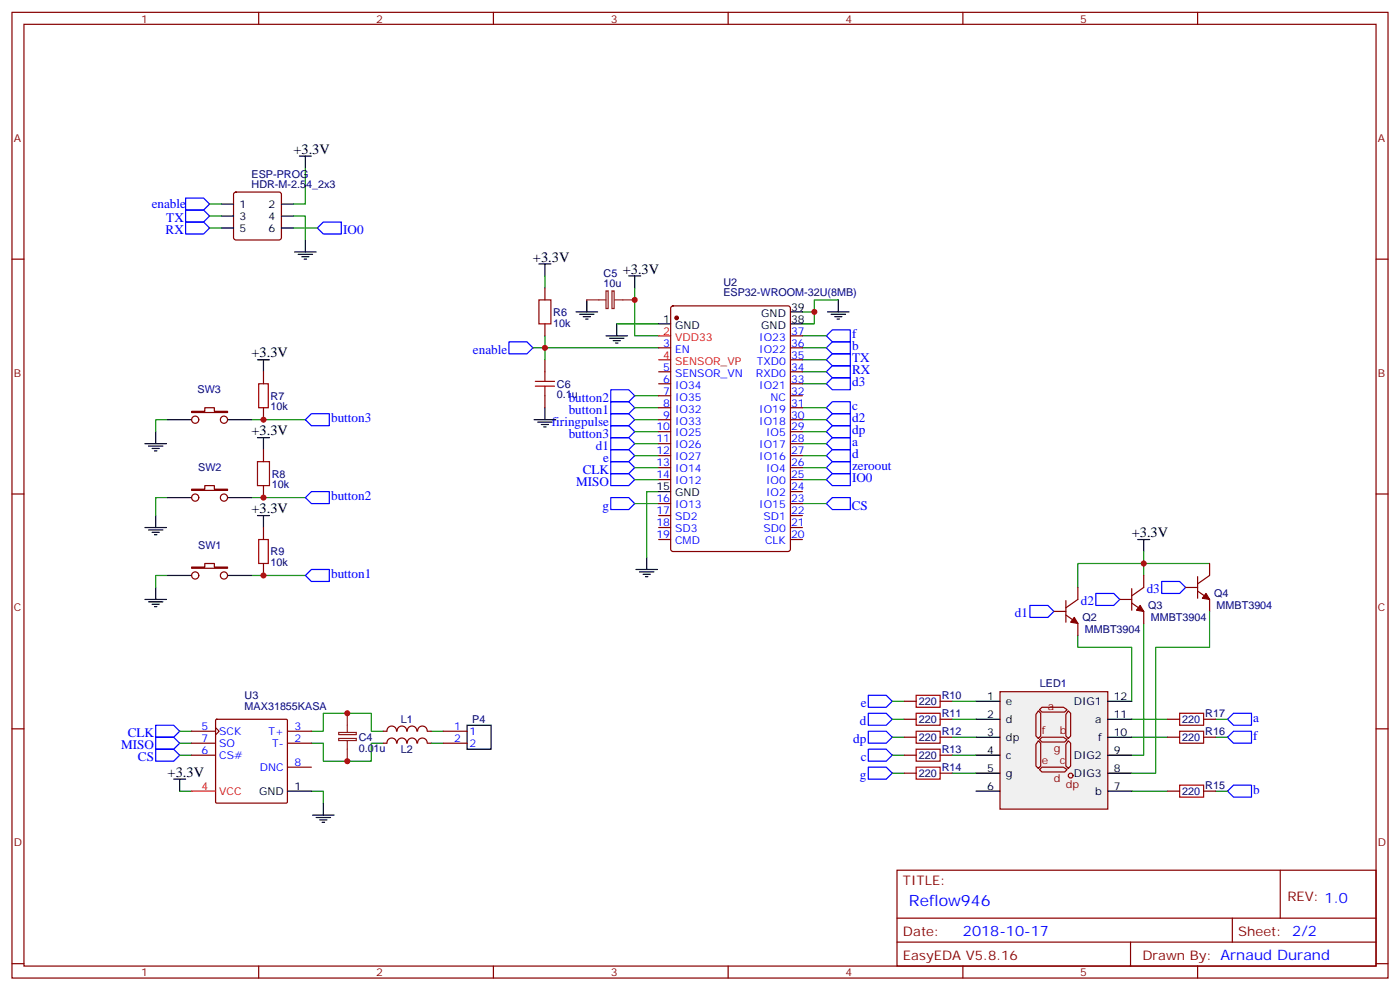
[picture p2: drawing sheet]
<svg xmlns="http://www.w3.org/2000/svg" width="412mm" height="292mm" viewBox="0 0 412 292" stroke-linecap="round" stroke-linejoin="round" font-family="sans-serif">
<g fill="none" stroke="#870000" stroke-width=".35">
<path d="M3.5 3.6h405.4v284.4h-405.4zM7.1 7.2h398.2v277.2h-398.2zM76.2 3.6v3.6M145.3 3.6v3.6M214.5 3.6v3.6M283.6 3.6v3.6M352.8 3.6v3.6M3.5 76.3h3.6M405.3 76.3h3.6M77.6 109.5v3.5M160.5 105.9v3.6M160.5 116.5v3.6"/>
<path d="M77.6 120.1v3.5M3.5 145.5h3.6M77.6 155.3v3.6M405.3 145.5h3.6M77.6 165.9v3.5M314 176.8v6.4M317.5 173v3.5l-3.5 2.5M329.8 176.5h3.6M333.4 177.6l3.5 2.4v3.6M333.4 173.3v6.4M336.9 169.4v3.6l-3.5 2.4M349.2 173h3.6"/>
<path d="M352.8 169.8v6.3M352.8 174l3.5 2.5v3.5M356.3 165.9v3.5l-3.5 2.5M310.4 180h3.6M314 181.1l3.5 2.5v3.5M3.5 214.6h3.6M56.4 218.8h7.1M56.4 215.3h7.1M63.5 214.2l1.1 1.1-1.1 1.1M63.6 211.9l.3-.1h20.4l.3 .1 .1 24.2-.2 .3-20.6 .1-.4-.2zM84.7 218.8h7M84.7 215.3h7"/>
<path d="M405.3 214.6h3.6M56.4 222.4h7.1M84.7 225.9h7M264.2 256.2h141.1v28.2h-141.1zM377.1 256.2v14.1M264.2 270.3h141.1M264.2 277.4h141.1M333 277.4v7M363 270.3v7.1M3.5 283.7h3.6M76.2 284.4v3.6M145.3 284.4v3.6"/>
<path d="M214.5 284.4v3.6M283.6 284.4v3.6M352.8 284.4v3.6M405.3 283.7h3.6"/>
</g>
<g fill="none" stroke="#000" stroke-width=".35">
<path d="M88.2 46h3.5M90 46v3.5M86.8 74.2h6.3M87.8 74.9h4.3M88.9 75.6h2.1M89.6 76.3h.7M90 70.7v3.5M158.7 77.7h3.6M160.5 77.7v3.5M169.7 91.8h6.3M170.7 92.5h4.3M171.8 93.2h2.1"/>
<path d="M172.5 93.9h.7M172.9 88.3v3.5M178.5 98.9h6.4M179.6 99.6h4.2M181.7 95.4v3.5M185.2 81.2h3.5M187 81.2v3.6M243.8 91.8h6.3M244.8 92.5h4.3M245.9 93.2h2.1M246.6 93.9h.7M246.9 88.3v3.5"/>
<path d="M75.8 105.9h3.6M77.6 105.9v3.6M180.6 100.3h2.1M181.3 101h.7M42.7 130.6h6.3M43.7 131.3h4.3M44.8 132h2.1M45.5 132.8h.7M45.9 127.1v3.5M75.8 128.9h3.6M77.6 128.9v3.5M157.3 123.6h6.4"/>
<path d="M158.4 124.3h4.2M159.5 125h2.1M160.2 125.7h.7M160.5 120.1v3.5M42.7 155.3h6.3M43.7 156h4.3M44.8 156.7h2.1M45.5 157.4h.7M45.9 151.8v3.5M75.8 151.8h3.6M77.6 151.8v3.5M335.1 158.9h3.6"/>
<path d="M336.9 158.9v3.5M42.7 176.5h6.3M43.7 177.2h4.3M44.8 177.9h2.1M45.5 178.6h.7M45.9 173v3.5M187.3 167.7h6.4M188.4 168.4h4.2M189.4 169.1h2.2M190.1 169.8h.8M190.5 164.1v3.6M51.2 229.4h3.5"/>
<path d="M52.9 229.4v3.5M84.7 232.9h7M92.1 240h6.3M95.2 236.5v3.5M93.1 240.7h4.3M94.2 241.4h2.1M94.9 242.1h.7"/>
</g>
<g fill="none" stroke="#00f" stroke-width=".35">
<path d="M54.7 58.3h5.3l1.7 1.8-1.7 1.7h-5.3zM54.7 65.4h5.3l1.7 1.7-1.7 1.8h-5.3zM54.7 61.8h5.3l1.7 1.8-1.7 1.8h-5.3zM95.2 65.4h5.3v3.5h-5.3l-1.7-1.8zM243.4 98.9l1.8-1.8h5.3v3.5h-5.3zM149.9 100.6h5.3l1.8 1.8-1.8 1.8h-5.3zM179.9 114.8h5.3l1.8 1.7-1.8 1.8h-5.3zM179.9 118.3h5.3l1.8 1.8-1.8 1.7h-5.3zM243.4 113l1.8-1.8h5.3v3.6h-5.3zM243.4 109.5l1.8-1.8h5.3v3.5h-5.3zM243.4 105.9l1.8-1.7h5.3v3.5h-5.3zM243.4 102.4l1.8-1.8h5.3v3.6h-5.3z"/>
<path d="M90 123.6l1.7-1.8h5.3v3.5h-5.3zM179.9 139.5h5.3l1.8 1.7-1.8 1.8h-5.3zM179.9 135.9h5.3l1.8 1.8-1.8 1.8h-5.3zM179.9 125.3h5.3l1.8 1.8-1.8 1.8h-5.3zM179.9 128.9h5.3l1.8 1.7-1.8 1.8h-5.3zM179.9 132.4h5.3l1.8 1.8-1.8 1.7h-5.3zM179.9 121.8h5.3l1.8 1.8-1.8 1.7h-5.3zM243.4 130.6l1.8-1.7h5.3v3.5h-5.3zM243.4 134.2l1.8-1.8h5.3v3.5h-5.3zM243.4 123.6l1.8-1.8h5.3v3.5h-5.3zM243.4 120.1l1.8-1.8h5.3v3.5h-5.3zM243.4 127.1l1.8-1.8h5.3v3.6h-5.3z"/>
<path d="M243.4 137.7l1.8-1.8h5.3v3.6h-5.3zM90 146.5l1.7-1.8h5.3v3.6h-5.3zM179.9 146.5h5.3l1.8 1.8-1.8 1.7h-5.3zM243.4 141.2l1.8-1.7h5.3v3.5h-5.3zM245.2 146.5h5.3v3.5h-5.3l-1.8-1.7zM90 169.4l1.7-1.7h5.3v3.5h-5.3zM303.4 178.3h5.3l1.7 1.7-1.7 1.8h-5.3zM322.8 174.7h5.3l1.7 1.8-1.7 1.8h-5.3zM342.2 171.2h5.3l1.7 1.8-1.7 1.7h-5.3zM45.9 213.5h5.3l1.7 1.8-1.7 1.8h-5.3zM45.9 217.1h5.3l1.7 1.7-1.7 1.8h-5.3zM255.8 204.7h5.3l1.7 1.8-1.7 1.7h-5.3z"/>
<path d="M255.8 210h5.3l1.7 1.8-1.7 1.7h-5.3zM255.8 215.3h5.3l1.7 1.8-1.7 1.7h-5.3zM361.6 211.8l1.8-1.8h5.3v3.5h-5.3zM361.6 217.1l1.8-1.8h5.3v3.5h-5.3zM45.9 220.6h5.3l1.7 1.8-1.7 1.7h-5.3zM255.8 220.6h5.3l1.7 1.8-1.7 1.7h-5.3zM255.8 225.9h5.3l1.7 1.7-1.7 1.8h-5.3zM361.6 232.9l1.8-1.7h5.3v3.5h-5.3z"/>
</g>
<g fill="none" stroke="#008700" stroke-width=".35">
<path d="M90 49.5v10.6h-3.6M61.7 67.1h3.6M61.7 60.1h3.6M61.7 63.6h3.6M86.4 63.6h3.6v7.1M86.4 67.1h7.1M160.5 81.2v3.6M160.5 98.9v7M181.7 95.4h12.3M187 84.8v14.1h7M236.4 98.9h7M236.4 91.8h3.5"/>
<path d="M246.9 88.3h-7v7.1h-3.5M157 102.4h37M187 116.5h7M236.4 102.4h7M236.4 105.9h7M236.4 109.5h7M236.4 113h7M49.4 123.6h-3.5v3.5M74.1 123.6h15.9M187 123.6h7M187 137.7h7M187 120.1h7"/>
<path d="M187 127.1h7M187 130.6h7M187 134.2h7M236.4 123.6h7M236.4 137.7h7M236.4 120.1h7M236.4 127.1h7M236.4 130.6h7M236.4 134.2h7M49.4 146.5h-3.5v5.3M74.1 146.5h15.9M187 148.3h7"/>
<path d="M187 141.2h7M194 144.7h-3.5v19.4M236.4 148.3h7M236.4 141.2h7M49.4 169.4h-3.5v3.6M74.1 169.4h15.9M336.9 162.4v3.5h19.4M336.9 169.4v-3.5h-19.4v7.1M317.5 187.1v3.5h15.9v15.9M336.9 183.6v38.8h-3.5M52.9 215.3h3.5M52.9 218.8h3.5"/>
<path d="M91.7 215.3h3.5v-5.3h14.2v5.3h3.5M91.7 218.8h3.5v5.3h14.2v-5.3h3.5M127 215.3h3.5M127 218.8h3.5M262.8 211.8h3.5M262.8 217.1h3.5M262.8 206.5h3.5M280.5 211.8h7M280.5 217.1h7M280.5 206.5h7M333.4 211.8h10.6M333.4 217.1h10.6"/>
<path d="M358.1 211.8h3.5M358.1 217.1h3.5M52.9 222.4h3.5M52.9 232.9h3.5M91.7 232.9h3.5v3.6M262.8 222.4h3.5M262.8 227.6h3.5M280.5 222.4h7M280.5 227.6h7M333.4 232.9h10.6M358.1 232.9h3.5"/>
</g>
<g fill="#870000" stroke="#870000" stroke-width=".35">
<path d="M316.4 181.8l1.1 1.8-2.1-.4z"/>
<path d="M335.8 178.3l1.1 1.7-2.1-.3z"/>
<path d="M355.2 174.7l1.1 1.8-2.1-.4z"/>
</g>
<path d="M76.2 113h2.8v7.1h-2.8zM157.7 112.3h5.6M157.7 113.7h5.6M160.5 109.5v2.8M160.5 113.7v2.8M76.2 158.9h2.8v7h-2.8z" fill="none" stroke="#a10000" stroke-width=".35"/>
<path d="M56.4 232.9h7.1" fill="none" stroke="#f00" stroke-width=".35"/>
<path d="M294.6 203.7h31.7v34.5h-31.7z" fill="#f0f0f0" stroke="#870000" stroke-width=".35"/>
<path d="M287.5 206.5h7.1M287.5 211.8h7.1M287.5 217.1h7.1M326.3 217.1h7.1M287.5 222.4h7.1M287.5 227.6h7.1M287.5 232.9h7.1M326.3 222.4h7.1M326.3 227.6h7.1M326.3 232.9h7.1" fill="none" stroke="#000" stroke-width=".35"/>
<path d="M305.9 209.3l.7 .7v6.7l-.7 .7-.7-.7v-6.3zM305.9 218.1l.7 .7v6.7l-.7 .7-.7-.7v-6.3zM306.2 209l.7-.8h6.4l1 .8-.7 .7h-6.7zM306.9 217.1h6.4l1 .7-.7 .7h-6.7l-.7-.7zM314.7 209.3l.7 .7v6.7l-.7 .7-.7-.7v-6.3zM314.7 218.1l.7 .7v6.7l-.7 .7-.7-.7v-6.3zM306.2 226.6l.7-.7h6.4l1 .7-.7 .7h-6.7z" fill="none" stroke="#870000" stroke-width=".35"/>
<circle cx="315.4" cy="228.4" r=".71" fill="#f0f0f0" stroke="#870000" stroke-width=".35"/>
<g fill="none" stroke="#000" stroke-width=".35">
<path d="M65.3 60.1h3.5M65.3 63.6h3.5M65.3 67.1h3.5M82.9 60.1h3.5M82.9 63.6h3.5M82.9 67.1h3.5M194 95.4h3.6M232.8 91.8h3.6M232.8 95.4h3.6M49.4 123.6h7M67 123.6h7.1M49.4 146.5h7"/>
<path d="M67 146.5h7.1M194 144.7h3.6M49.4 169.4h7M67 169.4h7.1M137.6 213.5h7v7.1h-7zM326.3 211.8h7.1M326.3 206.5h7.1"/>
</g>
<g fill="none" stroke="#870000" stroke-width=".35">
<path d="M69 56.8l.5-.2h12.7l.5 .2 .2 .5v12.7l-.2 .5-.5 .2h-12.7l-.5-.3-.2-.4v-12.7zM160.5 84.8v3.5M160.5 95.4v3.5M197.8 90.3l.5-.2h33.8l.7 .4v71.2l-.4 .6-34.1 .1-.7-.5v-71.1zM232.8 98.9h3.6M194 102.4h3.6M194 109.5h3.6M194 113h3.6M194 116.5h3.6M232.8 102.4h3.6M232.8 105.9h3.6M232.8 109.5h3.6"/>
<path d="M232.8 113h3.6M232.8 116.5h3.6M56.4 121.1h3.9v-1h2.8v1h3.9v.4h-10.6zM77.6 132.4v3.5M194 120.1h3.6M194 123.6h3.6M194 127.1h3.6M194 130.6h3.6M194 134.2h3.6M194 137.7h3.6M232.8 120.1h3.6M232.8 123.6h3.6"/>
<path d="M232.8 127.1h3.6M232.8 130.6h3.6M232.8 134.2h3.6M232.8 137.7h3.6M56.4 144h3.9v-1h2.8v1h3.9v.4h-10.6zM58.6 146.5a1.06 1.06 0 0 0-1.5-1 1.06 1.06 0 0 0-.3 1.8 1.06 1.06 0 0 0 1.7-.5l.1-.3M67 146.5a1.06 1.06 0 0 0-1.5-1 1.06 1.06 0 0 0-.2 1.8 1.06 1.06 0 0 0 1.7-.5v-.3M77.6 143v3.5M194 141.2h3.6M194 148.3h3.6M194 151.8h3.6M194 155.3h3.6"/>
<path d="M194 158.9h3.6M232.8 141.2h3.6M232.8 144.7h3.6M232.8 148.3h3.6M232.8 151.8h3.6M232.8 155.3h3.6M232.8 158.9h3.6M56.4 167h3.9v-1.1h2.8v1.1h3.9v.3h-10.6zM112.9 215.3h1M112.9 218.8h1M114 215.3a1.41 1.41 0 0 1 1.4-1.5 1.41 1.41 0 0 1 1.4 1.5M114 218.8a1.41 1.41 0 0 1 1.4-1.5 1.41 1.41 0 0 1 1.4 1.5"/>
<path d="M117 215.3a1.41 1.41 0 0 1 1.4-1.5 1.41 1.41 0 0 1 1.4 1.5M117 218.8a1.41 1.41 0 0 1 1.4-1.5 1.41 1.41 0 0 1 1.4 1.5M120 215.3a1.41 1.41 0 0 1 1.4-1.5 1.41 1.41 0 0 1 1.4 1.5M120 218.8a1.41 1.41 0 0 1 1.4-1.5 1.41 1.41 0 0 1 1.4 1.5M123 215.3a1.41 1.41 0 0 1 1.4-1.5 1.41 1.41 0 0 1 1.4 1.5M123 218.8a1.41 1.41 0 0 1 1.4-1.5 1.41 1.41 0 0 1 1.4 1.5M125.9 215.3h1.1M125.9 218.8h1.1M130.5 215.3h7.1M130.5 218.8h7.1M266.3 206.5h3.6M266.3 211.8h3.6"/>
<path d="M266.3 217.1h3.6M276.9 206.5h3.6M276.9 211.8h3.6M276.9 217.1h3.6M344 211.8h3.5M344 217.1h3.5M354.5 211.8h3.6M354.5 217.1h3.6M266.3 222.4h3.6M266.3 227.6h3.6M276.9 222.4h3.6M276.9 227.6h3.6"/>
<path d="M344 232.9h3.5M354.5 232.9h3.6"/>
<circle cx="57.5" cy="123.6" r="1.06"/>
<circle cx="66" cy="123.6" r="1.06"/>
<circle cx="57.5" cy="169.4" r="1.06"/>
<circle cx="66" cy="169.4" r="1.06"/>
</g>
<path d="M194 98.9h3.6M194 105.9h3.6" fill="none" stroke="#f00" stroke-width=".35"/>
<circle cx="199.3" cy="93.6" r=".53" fill="#870000" stroke="#870000" stroke-width=".35"/>
<path d="M158.7 88.3h3.6v7.1h-3.6zM75.8 135.9h3.6v7.1h-3.6zM269.9 204.7h7v3.5h-7zM269.9 210h7v3.5h-7zM269.9 215.3h7v3.5h-7zM347.5 215.3h7v3.5h-7zM347.5 210h7v3.5h-7zM269.9 220.6h7v3.5h-7zM269.9 225.9h7v3.5h-7zM347.5 231.2h7v3.5h-7z" fill="none" stroke="#a10000" stroke-width=".35"/>
<path d="M356.3 180v10.6h-15.9v37h-7" fill="none" stroke="#008700" stroke-width=".35"/>
<path d="M172.9 88.3h5.6M178.5 85.7h.6v5.1h-.6zM180.3 85.7h.6v5.1h-.6zM181 88.3h6M99.8 217.4h5.2v.7h-5.2zM99.8 215.7h5.2v.6h-5.2zM102.3 210v5.7M102.3 218.1v6" fill="none" stroke="#8c2424" stroke-width=".35"/>
<g fill="#c00">
<circle cx="77.6" cy="169.4" r=".88"/>
<circle cx="336.9" cy="165.9" r=".88"/>
<circle cx="77.6" cy="123.6" r=".88"/>
<circle cx="160.5" cy="102.4" r=".88"/>
<circle cx="239.9" cy="91.8" r=".88"/>
<circle cx="102.3" cy="210" r=".88"/>
<circle cx="102.3" cy="224.1" r=".88"/>
<circle cx="77.6" cy="146.5" r=".88"/>
<circle cx="187" cy="88.3" r=".88"/>
</g>
<text font-size="4.6" fill="#00f" x="267.8" y="266.8">Reflow946</text>
<g font-size="4.2">
<text x="86.4" y="45.3">+3.3V</text>
<text x="157" y="77">+3.3V</text>
<text x="183.4" y="80.5">+3.3V</text>
<text x="74.1" y="105.2">+3.3V</text>
<text x="74.1" y="128.2">+3.3V</text>
<text x="74.1" y="151.1">+3.3V</text>
<text x="333.4" y="158.2">+3.3V</text>
<text x="49.4" y="228.7">+3.3V</text>
</g>
<text font-size="4.2" fill="#00f" x="283.6" y="275.6">2018-10-17</text>
<g font-size="3.9" fill="#00f">
<text x="44.7" y="61.4">enable</text>
<text x="49" y="65.4">TX</text>
<text x="48.8" y="68.9">RX</text>
<text x="101.1" y="68.9">IO0</text>
<text x="251" y="99.6">f</text>
<text x="139.3" y="104.2">enable</text>
<text x="251" y="106.7">TX</text>
<text x="251" y="103.2">b</text>
<text x="251" y="113.8">d3</text>
<text x="251" y="110.2">RX</text>
<text x="167.5" y="118.3">button2</text>
<text x="97.5" y="124.3">button3</text>
<text x="162.6" y="125.4">firingpulse</text>
<text x="167.5" y="121.8">button1</text>
<text x="251" y="124.3">d2</text>
<text x="251" y="120.8">c</text>
<text x="167.5" y="128.9">button3</text>
<text x="251" y="131.4">a</text>
<text x="251" y="127.9">dp</text>
<text x="175.5" y="132.4">d1</text>
<text x="177.7" y="135.9">e</text>
<text x="251" y="134.9">d</text>
<text x="169.7" y="143">MISO</text>
<text x="171.7" y="139.5">CLK</text>
<text x="251" y="142">IO0</text>
<text x="251" y="138.4">zeroout</text>
<text x="97.5" y="147.2">button2</text>
<text x="177.5" y="150">g</text>
<text x="250.9" y="150">CS</text>
<text x="97.5" y="170.1">button1</text>
<text x="318.4" y="178.3">d2</text>
<text x="337.8" y="174.7">d3</text>
<text x="299" y="181.8">d1</text>
<text x="253.5" y="208.2">e</text>
<text x="253.3" y="213.5">d</text>
<text x="369.2" y="212.5">a</text>
<text x="35.7" y="220.6">MISO</text>
<text x="37.6" y="217.1">CLK</text>
<text x="251.4" y="218.8">dp</text>
<text x="369.2" y="217.8">f</text>
<text x="40.6" y="224.1">CS</text>
<text x="253.5" y="224.1">c</text>
<text x="253.3" y="229.4">g</text>
<text x="369.2" y="233.6">b</text>
</g>
<g font-size="3.9" fill="#800">
<text x="266" y="260.5">TITLE:</text>
<text x="379.2" y="265.4">REV: 1.0</text>
<text x="266" y="275.6">Date:</text>
<text x="364.8" y="275.6">Sheet: 2/2</text>
<text x="266" y="282.7">EasyEDA V5.8.16</text>
<text x="336.5" y="282.7">Drawn By: Arnaud Durand</text>
</g>
<g font-size="3.2" fill="#800">
<text x="41.6" y="6.6">1</text>
<text x="110.8" y="6.6">2</text>
<text x="179.9" y="6.6">3</text>
<text x="249.1" y="6.6">4</text>
<text x="318.2" y="6.6">5</text>
<text x="4.1" y="41.7">A</text>
<text x="405.9" y="41.7">A</text>
<text x="4.1" y="110.9">B</text>
<text x="405.9" y="110.9">B</text>
<text x="4.1" y="180">C</text>
<text x="405.9" y="180">C</text>
<text x="308.7" y="209">a</text>
<text x="306.9" y="216">f</text>
<text x="310.4" y="221.3">g</text>
<text x="312.2" y="216">b</text>
<text x="306.9" y="224.8">e</text>
<text x="312.2" y="224.8">c</text>
<text x="310.4" y="230.1">d</text>
<text x="314" y="231.9">dp</text>
<text x="4.1" y="249.2">D</text>
<text x="405.9" y="249.2">D</text>
<text x="41.6" y="287.4">1</text>
<text x="110.8" y="287.4">2</text>
<text x="179.9" y="287.4">3</text>
<text x="249.1" y="287.4">4</text>
<text x="318.2" y="287.4">5</text>
</g>
<g font-size="3.2" fill="#000080">
<text x="74.1" y="52.3">ESP-PROG</text>
<text x="74.1" y="55.5">HDR-M-2.54_2x3</text>
<text x="177.8" y="81.4">C5</text>
<text x="177.8" y="84.6">10u</text>
<text x="213.1" y="87.2">ESP32-WROOM-32U(8MB)</text>
<text x="213.1" y="84.1">U2</text>
<text x="163" y="93">R6</text>
<text x="163" y="96.1">10k</text>
<text x="58.2" y="115.8">SW3</text>
<text x="79.7" y="117.7">R7</text>
<text x="164" y="117.3">0.1u</text>
<text x="164" y="114.1">C6</text>
<text x="79.7" y="120.8">10k</text>
<text x="58.4" y="138.7">SW2</text>
<text x="80.1" y="143.8">10k</text>
<text x="80.1" y="140.6">R8</text>
<text x="58.4" y="161.7">SW1</text>
<text x="79.7" y="166.7">10k</text>
<text x="79.7" y="163.5">R9</text>
<text x="338.2" y="179.4">Q3</text>
<text x="357.6" y="175.9">Q4</text>
<text x="358.4" y="179.4">MMBT3904</text>
<text x="318.8" y="182.9">Q2</text>
<text x="339" y="182.9">MMBT3904</text>
<text x="319.6" y="186.5">MMBT3904</text>
<text x="306.3" y="202.3">LED1</text>
<text x="72.1" y="209">MAX31855KASA</text>
<text x="72.1" y="205.7">U3</text>
<text x="270.7" y="207.6">220</text>
<text x="277.4" y="205.9">R10</text>
<text x="118.1" y="212.9">L1</text>
<text x="139.1" y="212.9">P4</text>
<text x="270.7" y="212.9">220</text>
<text x="277.4" y="211.2">R11</text>
<text x="348.3" y="212.9">220</text>
<text x="355" y="211.2">R17</text>
<text x="105.7" y="221.4">0.01u</text>
<text x="105.7" y="218.2">C4</text>
<text x="118.1" y="221.7">L2</text>
<text x="270.7" y="218.2">220</text>
<text x="277.4" y="216.4">R12</text>
<text x="277.4" y="221.7">R13</text>
<text x="348.3" y="218.2">220</text>
<text x="355" y="216.4">R16</text>
<text x="270.7" y="223.5">220</text>
<text x="277.4" y="227">R14</text>
<text x="270.7" y="228.8">220</text>
<text x="355" y="232.3">R15</text>
<text x="348.3" y="234.1">220</text>
</g>
<g font-size="3.2">
<text x="70.6" y="61.1">1</text>
<text x="70.6" y="64.7">3</text>
<text x="79.1" y="61.1">2</text>
<text x="79.1" y="64.7">4</text>
<text x="70.6" y="68.2">5</text>
<text x="79.1" y="68.2">6</text>
<text x="195.4" y="95">1</text>
<text x="224.2" y="93.2">GND</text>
<text x="233" y="91.5">39</text>
<text x="233" y="95">38</text>
<text x="198.9" y="96.8">GND</text>
<text x="224.2" y="96.8">GND</text>
<text x="193.3" y="144.4">15</text>
<text x="198.9" y="146.2">GND</text>
<text x="290.8" y="206.1">1</text>
<text x="296.3" y="207.5">e</text>
<text x="316.3" y="207.5">DIG1</text>
<text x="328.1" y="206.1">12</text>
<text x="290.8" y="211.4">2</text>
<text x="296.3" y="212.8">d</text>
<text x="322.7" y="212.8">a</text>
<text x="328.1" y="211.4">11</text>
<text x="290.8" y="216.7">3</text>
<text x="296.3" y="218.1">dp</text>
<text x="323.4" y="218.1">f</text>
<text x="328.1" y="216.7">10</text>
<text x="290.8" y="222">4</text>
<text x="290.8" y="227.3">5</text>
<text x="296.3" y="223.4">c</text>
<text x="316.3" y="223.4">DIG2</text>
<text x="328.1" y="227.3">8</text>
<text x="328.1" y="222">9</text>
<text x="76.3" y="234">GND</text>
<text x="86.8" y="232.6">1</text>
<text x="290.8" y="232.6">6</text>
<text x="296.3" y="228.7">g</text>
<text x="316.3" y="228.7">DIG3</text>
<text x="322.6" y="234">b</text>
<text x="328.1" y="232.6">7</text>
</g>
<g font-size="3.2" fill="#f00">
<text x="195.4" y="98.5">2</text>
<text x="198.9" y="100.3">VDD33</text>
<text x="195.4" y="105.6">4</text>
<text x="198.9" y="107.4">SENSOR_VP</text>
<text x="59.4" y="232.6">4</text>
<text x="64.6" y="234">VCC</text>
</g>
<g font-size="3.2" fill="#00f">
<text x="223.7" y="100.3">IO23</text>
<text x="233" y="98.5">37</text>
<text x="195.4" y="102.1">3</text>
<text x="198.9" y="103.8">EN</text>
<text x="222.9" y="107.4">TXD0</text>
<text x="223.7" y="103.8">IO22</text>
<text x="233" y="102.1">36</text>
<text x="233" y="105.6">35</text>
<text x="195.4" y="112.6">6</text>
<text x="195.4" y="109.1">5</text>
<text x="198.9" y="110.9">SENSOR_VN</text>
<text x="222.7" y="110.9">RXD0</text>
<text x="233" y="109.1">34</text>
<text x="233" y="112.6">33</text>
<text x="195.4" y="119.7">8</text>
<text x="195.4" y="116.2">7</text>
<text x="198.9" y="117.9">IO35</text>
<text x="198.9" y="114.4">IO34</text>
<text x="223.7" y="114.4">IO21</text>
<text x="226.9" y="117.9">NC</text>
<text x="233" y="116.2">32</text>
<text x="233" y="119.7">31</text>
<text x="195.4" y="123.2">9</text>
<text x="198.9" y="125">IO33</text>
<text x="198.9" y="121.5">IO32</text>
<text x="223.7" y="121.5">IO19</text>
<text x="223.7" y="125">IO18</text>
<text x="233" y="123.2">30</text>
<text x="193.3" y="130.3">11</text>
<text x="193.3" y="126.8">10</text>
<text x="198.9" y="128.5">IO25</text>
<text x="225.7" y="128.5">IO5</text>
<text x="233" y="126.8">29</text>
<text x="233" y="130.3">28</text>
<text x="193.3" y="137.3">13</text>
<text x="193.3" y="133.8">12</text>
<text x="198.9" y="135.6">IO27</text>
<text x="198.9" y="132">IO26</text>
<text x="223.7" y="132">IO17</text>
<text x="223.7" y="135.6">IO16</text>
<text x="233" y="133.8">27</text>
<text x="233" y="137.3">26</text>
<text x="193.3" y="140.9">14</text>
<text x="198.9" y="142.6">IO12</text>
<text x="198.9" y="139.1">IO14</text>
<text x="225.7" y="139.1">IO4</text>
<text x="225.7" y="142.6">IO0</text>
<text x="233" y="140.9">25</text>
<text x="193.3" y="147.9">16</text>
<text x="198.9" y="149.7">IO13</text>
<text x="223.7" y="149.7">IO15</text>
<text x="225.7" y="146.2">IO2</text>
<text x="233" y="144.4">24</text>
<text x="233" y="147.9">23</text>
<text x="193.3" y="155">18</text>
<text x="193.3" y="151.4">17</text>
<text x="198.9" y="153.2">SD2</text>
<text x="224.9" y="153.2">SD1</text>
<text x="233" y="151.4">22</text>
<text x="233" y="155">21</text>
<text x="193.3" y="158.5">19</text>
<text x="198.9" y="160.3">CMD</text>
<text x="198.9" y="156.7">SD3</text>
<text x="224.9" y="156.7">SD0</text>
<text x="225.4" y="160.3">CLK</text>
<text x="233" y="158.5">20</text>
<text x="59.4" y="214.9">5</text>
<text x="86.8" y="214.9">3</text>
<text x="133.8" y="214.9">1</text>
<text x="59.4" y="218.5">7</text>
<text x="64.6" y="216.4">SCK</text>
<text x="64.6" y="219.9">SO</text>
<text x="79.1" y="216.4">T+</text>
<text x="80.2" y="219.9">T-</text>
<text x="86.8" y="218.5">2</text>
<text x="133.8" y="218.5">2</text>
<text x="138.3" y="216.4">1</text>
<text x="138.3" y="219.9">2</text>
<text x="59.4" y="222">6</text>
<text x="64.6" y="223.4">CS#</text>
<text x="76.6" y="226.9">DNC</text>
<text x="86.8" y="225.5">8</text>
</g>
</svg>
